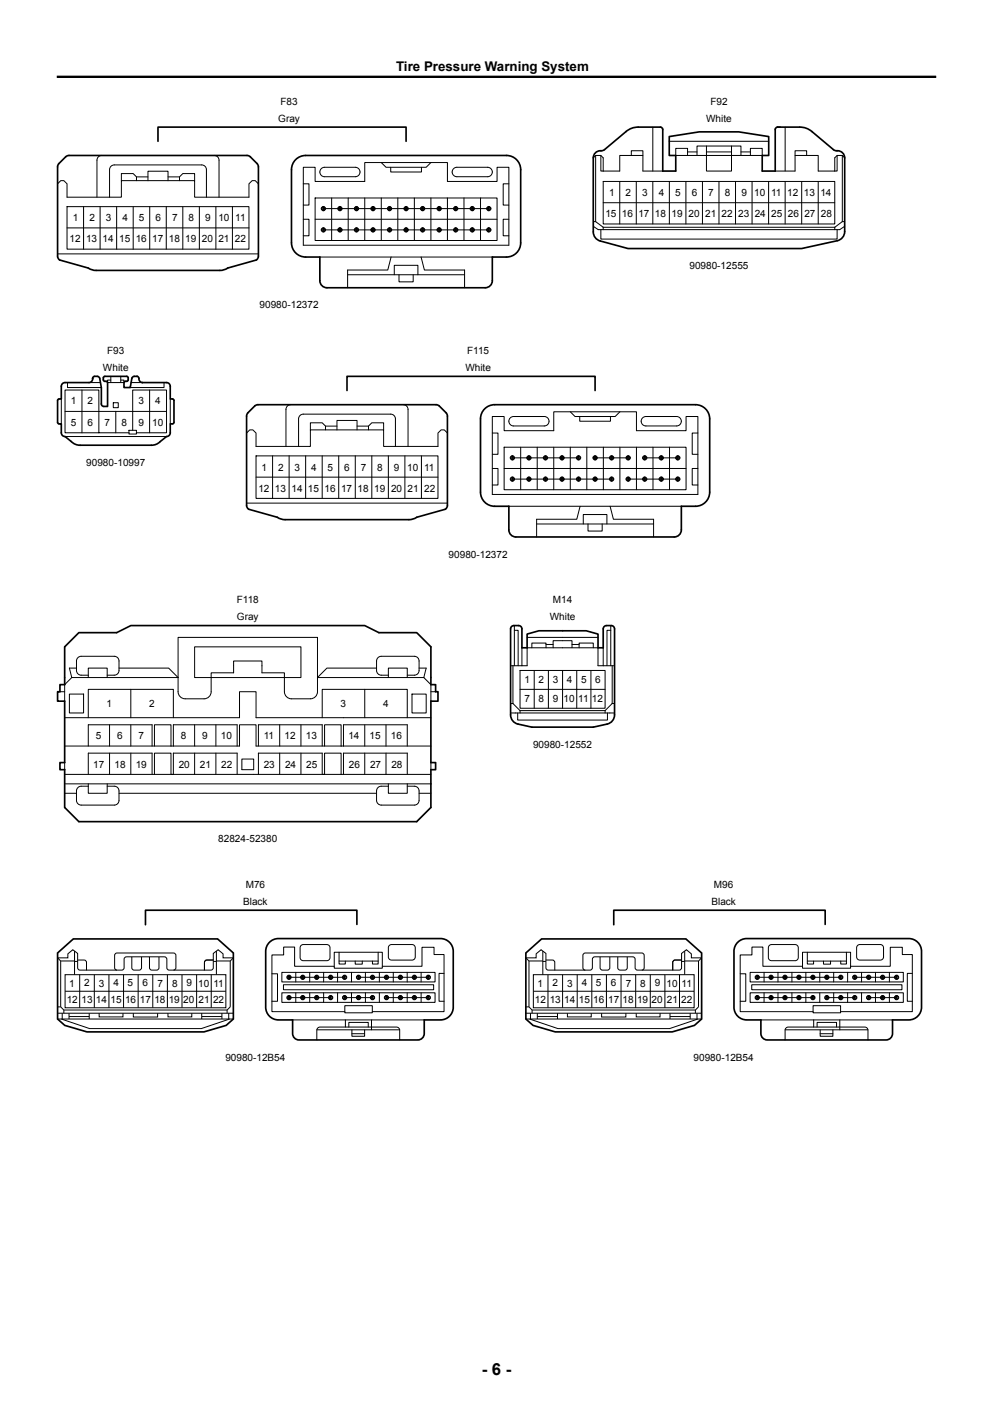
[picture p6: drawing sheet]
<svg xmlns="http://www.w3.org/2000/svg" width="210mm" height="297mm" viewBox="0 0 210 297" stroke-linecap="round" stroke-linejoin="round" font-family="sans-serif">
<g fill="none" stroke="#000" stroke-width=".21">
<path d="M12.2 38.9l.6-.7h.7l.7 .7v2.8h11.5v-3.5h15.5v3.5h11.5v-2.8l.6-.7h.7l.6 .7M21.5 32.9a1 1 0 0 0-1 1v7.8M28.9 38.2v-.8l-.7-.7h-2.5v1.5M28.9 37.4h2.4M31.3 38.2v-2h4.2v2M35.5 37.4h2.5M38 38.2v-.8l.7-.7h2.5v1.5M45.3 32.9a1 1 0 0 1 1 1v7.8M64.1 35.4h2.5v3h10.5v-4h17.5v4h10.5v-3h2.5v16.5h-43.5zM64.1 38.9h1.2v4.5h-1.2M67.9 35.7l.7-.3h6.5a1 1 0 0 1 1 1 1 1 0 0 1-1 1h-6.5a1 1 0 0 1-.9-.6 1 1 0 0 1 .2-1.1zM80.6 34.4l1 1h8.5l1-1"/>
<path d="M82.6 35.4v1h6.5v-1M95.9 35.7l.7-.3h6.5a1 1 0 0 1 1 1 1 1 0 0 1-1 1h-6.5a1 1 0 0 1-.9-.6 1 1 0 0 1 .2-1.1zM107.6 38.9h-1.2v4.5h1.2M125.5 33.4l.5-.5h1.1l.5 .5v2.8M126 32.9v14M127.1 32.9v3.3h.5M127.6 38.4h48.9v9h-48.9zM127.6 36.2h3.5v-3.3h4.9v3.3h4.2M131.1 38.4v9M133.5 32.9v-1h2.5v1M134.6 38.4v9M138.1 26.9v9.3"/>
<path d="M138.1 38.4v9M141.5 29.9h21.1M141.6 38.4v9M145.1 38.4v9M145.4 32.9v-1.5h-2.5v1.5h18.3v-1.5h-2.5v1.5M145.4 32.1h2M147.4 32.9v-2h9.3v2M148.6 38.4v9M149.4 30.9v5.3h5.3v-5.3M149.4 32.1h5.3M152.1 38.4v9M155.5 38.4v9"/>
<path d="M156.7 32.1h2M159 38.4v9M162.5 38.4v9M163.9 36.2h4.2v-3.3h4.9v3.3h3.5M166 26.9v9.3M166 38.4v9M168.1 32.9v-1h2.5v1M169.5 38.4v9M173 38.4v9M177 32.9v3.3h-.5M178.1 32.9v14M178.6 33.4l-.5-.5h-1.1l-.5 .5v2.8"/>
<path d="M12.2 53.7h42.4M14.2 43.7h38.5v9h-38.5zM14.2 48.2h38.5M17.7 43.7v9M21.2 43.7v9M23.2 41.7v-5.8a1 1 0 0 1 1-1h18.5a1 1 0 0 1 1 1v5.8M24.7 43.7v9M28.2 43.7v9M31.7 43.7v9M35.2 43.7v9M38.7 43.7v9M42.2 43.7v9"/>
<path d="M45.7 43.7v9M49.2 43.7v9M64.1 46.4h1.2v3.5h-1.2M66.6 41.9h38.5v9h-38.5zM66.6 46.4h38.5M67.6 54.4h36.5M68.3 44.4v-.6h.2v.6M68.3 48.9v-.6h.2v.6M68.4 44.1h35M68.4 48.6h35M70.1 41.9v9M71.8 44.4v-.6h.2v.6"/>
<path d="M71.8 48.9v-.6h.2v.6M73.5 58.1h24.7M73.6 41.9v9M75.3 44.4v-.6h.2v.6M75.3 48.9v-.6h.2v.6M77.1 41.9v9M78.8 44.4v-.6h.2v.6M78.8 48.9v-.6h.2v.6M80.6 41.9v9M82.3 44.4v-.6h.2v.6M82.3 48.9v-.6h.2v.6M82.7 54.4l-.7 2.7h-8.5v3.8"/>
<path d="M83.4 58.1v-2h5v2M84.1 41.9v9M84.4 58.1v1.5h3v-1.5M85.8 44.4v-.6h.2v.6M85.8 48.9v-.6h.2v.6M87.6 41.9v9M89.1 54.4l.7 2.7h8.4v3.8M89.3 44.4v-.6h.2v.6M89.3 48.9v-.6h.2v.6M91.1 41.9v9M92.8 44.4v-.6h.2v.6M92.8 48.9v-.6h.2v.6"/>
<path d="M94.6 41.9v9M96.3 44.4v-.6h.2v.6M96.3 48.9v-.6h.2v.6M98.1 41.9v9M99.8 44.4v-.6h.2v.6M99.8 48.9v-.6h.2v.6M100.3 48.6a.45 .45 0 0 1-.6 .4 .45 .45 0 0 1-.2-.7 .45 .45 0 0 1 .8 .1v.2M100.3 44.1a.45 .45 0 0 0-.6-.4 .45 .45 0 0 0-.2 .7 .45 .45 0 0 0 .8 0v-.3M101.6 41.9v9M103.3 44.4v-.6h.2v.6M103.3 48.9v-.6h.2v.6M107.6 46.4h-1.2v3.5h1.2"/>
<path d="M125.5 47.9l1 .7h51.1l1-.7M125.5 46.9h.5M126 46.9l1.6 1.2M127.1 48.6v2h49.9v-2M127.6 42.9h48.9M127.6 48.1v.5M127.6 48.1h48.9M176.5 48.1v.5M178.1 46.9h.5M178.1 46.9l-1.6 1.2M23.4 79.6v1.3M25.5 79.6v1.3"/>
<path d="M13 84.4v5.3M13.8 87h21.4M13.8 92.3h21.4M14.3 80.9v1.1h7.1M17.3 82.5v9.1M18.8 80.9h2.4M20.9 91.6v-9.1h-7.1v9.1h13.5M23.4 80.4h-.7v.5h3.5v-.5h-.7M24 85.2h1v1h-1zM24.5 87v4.6M27.3 91h1.6v.8h-1.6zM27.7 80.9h2.5"/>
<path d="M28.1 91v-8.5h7.1v9.1h-6.3M31.6 82.5v9.1M34.7 80.9v1.1h-7.2M36 84.4v5.3M52.1 91.6l.7-.7h.7l.6 .7v2.8h11.5v-3.5h15.5v3.5h11.5v-2.8l.7-.7h.7l.6 .7M54.1 96.4h38.5v9h-38.5zM57.6 96.4v9M61.1 96.4v9M61.5 85.6a1 1 0 0 0-1 1v7.8M63.1 94.4v-5.8a1 1 0 0 1 1-1h18.5a1 1 0 0 1 1 1v5.8M64.6 96.4v9M68.1 96.4v9"/>
<path d="M68.8 90.9v-.8l-.7-.7h-2.5v1.5M68.8 90.1h2.5M71.3 90.9v-2h4.2v2M71.6 96.4v9M75.1 96.4v9M75.5 90.1h2.4M77.9 90.9v-.8l.7-.7h2.5v1.5M78.6 96.4v9M82.1 96.4v9M85.3 85.6a1 1 0 0 1 1 1v7.8M85.6 96.4v9M89.1 96.4v9"/>
<path d="M104.1 88.1h2.5v3h10.5v-4h17.5v4h10.5v-3h2.5v16.5h-43.5zM104.1 91.6h1.2v4.5h-1.2M104.1 99.1h1.2v3.5h-1.2M106.6 94.6h38.5v9h-38.5zM106.6 99.1h38.5M107.9 88.4l.7-.3h6.5a1 1 0 0 1 1 1 1 1 0 0 1-1 1h-6.5a1 1 0 0 1-.9-.6 1 1 0 0 1 .2-1.1zM108.2 97.2v-.7h.3v.7M108.4 96.9h14M110.1 94.6v9M111.7 97.2v-.7h.3v.7M113.6 94.6v9M115.2 97.2v-.7h.3v.7"/>
<path d="M117.1 94.6v9M118.7 97.2v-.7h.3v.7M120.6 87.1l1 1h8.5l1-1M120.6 94.6v9M122.2 97.2v-.7h.3v.7M122.6 88.1v1h6.5v-1M124.1 94.6v9M125.7 97.2v-.7h.3v.7M125.9 96.9h6.9M127.6 94.6v9M129.2 97.2v-.7h.3v.7M131.1 94.6v9"/>
<path d="M132.7 97.2v-.7h.3v.7M134.6 94.6v9M135.9 88.4l.7-.3h6.5a1 1 0 0 1 1 1 1 1 0 0 1-1 1h-6.5a1 1 0 0 1-.9-.6 1 1 0 0 1 .2-1.1zM136.2 97.2v-.7h.3v.7M136.3 96.9h7M138.1 94.6v9M139.7 97.2v-.7h.3v.7M141.6 94.6v9M143.2 97.2v-.7h.3v.7M147.6 91.6h-1.2v4.5h1.2M147.6 99.1h-1.2v3.5h1.2M52.1 106.4h42.5"/>
<path d="M54.1 100.9h38.5M107.6 107.1h36.5M108.2 101.7v-.7h.3v.7M108.4 101.3h20.9M111.7 101.7v-.7h.3v.7M113.5 110.8h24.7M115.2 101.7v-.7h.3v.7M118.7 101.7v-.7h.3v.7M122.2 101.7v-.7h.3v.7M122.7 107.1l-.7 2.7h-8.5v3.8M123.4 110.8v-2h4.9v2M124.4 110.8v1.5h3v-1.5"/>
<path d="M125.7 101.7v-.7h.3v.7M129 107.1l.7 2.7h8.5v3.8M129.2 101.7v-.7h.3v.7M132.7 101.7v-.7h.3v.7M132.8 101.3h10.5M136.2 101.7v-.7h.3v.7M139.7 101.7v-.7h.3v.7M143.2 101.7v-.7h.3v.7M108.8 133.3h.8v7.5M108.8 132.3v8.5M110.4 137v3.8M111.5 134.8h15"/>
<path d="M112.5 137v-1h3v1M115.5 136.3h1.5M117 137v-1.5h4v1.5M121 136.3h1.5M122.5 137v-1h3v1M127.6 137v3.8M129.2 133.3h-.8v7.5M129.2 132.3v8.5M12.7 146.3h1M13.7 157.8h37v-4.5h3.4v4.5h37M13.7 151.8h37v-5.5h3.4v5.5h37M14.7 146.8h3v4h-3z"/>
<path d="M15.2 143.3l-1.5 1.5v3.5M15.2 143.3h22.5M16.2 141.3h-1.5l.5 2M18.7 142.8h-1.5a1 1 0 0 1-1-1v-2a1 1 0 0 1 1-1h7a1 1 0 0 1 1 1v2a1 1 0 0 1-1 1h-1.5M18.7 151.8v-6h18v6M18.7 143.3v-2h4v2M18.7 157.8v-4.5h13.5v4.5M23.2 153.3v4.5M23.2 159.3v4.5M25.2 141.3h10.5l2 2M27.7 145.8v6M27.7 153.3v4.5"/>
<path d="M27.7 159.3v4.5M32.7 157.8v-4.5h3.5v4.5M36.7 157.8v-4.5h13.5v4.5M37.7 143.3v-8.5h29.4v8.5M41.2 153.3v4.5M41.2 159.3v4.5M44.7 143.3v3a1.5 1.5 0 0 1-1.5 1.5h-4a1.5 1.5 0 0 1-1.5-1.5v-3M44.7 143.3h-3.5v-6.5h22.4v6.5h-3.5M44.7 143.3v-1h4.7v-2.5h6v2.5h4.7v1M44.7 143.3h15.4M45.7 153.3v4.5M45.7 159.3v4.5"/>
<path d="M54.6 157.8v-4.5h13.5v4.5M59.1 153.3v4.5M59.1 159.3v4.5M63.6 153.3v4.5M63.6 159.3v4.5M67.1 143.3h22.5M67.1 143.3v3a1.5 1.5 0 0 1-1.5 1.5h-4a1.5 1.5 0 0 1-1.5-1.5v-3M68.1 151.8v-6h18v6M68.6 157.8v-4.5h3.5v4.5M72.6 157.8v-4.5h13.5v4.5M77.1 145.8v6M77.1 153.3v4.5"/>
<path d="M77.1 159.3v4.5M79.6 141.3h-10.5l-2 2M81.6 153.3v4.5M81.6 159.3v4.5M82.1 142.8h-1.5a1 1 0 0 1-1-1v-2a1 1 0 0 1 1-1h7a1 1 0 0 1 1 1v2a1 1 0 0 1-1 1h-1.5M82.1 143.3v-2h4v2M87.1 146.8h3v4h-3zM88.6 141.3h1.5l-.5 2M89.6 143.3l1.5 1.5v3.5M91.1 146.3h1M108 140.8h3.5v-3.8h15v3.8h3.5M108 150.8h22"/>
<path d="M108 148.8h.5M108.5 148.8l1.5 1.5M108.5 140.8v8M109.5 150.8v1.5h19v-1.5M110 141.8h18v8h-18zM110 145.8h18M110 150.3h18M110 150.3v.5M113 141.8v8M116 141.8v8M119 141.8v8M122 141.8v8"/>
<path d="M125 141.8v8M128 150.3v.5M129.5 148.8h.5M129.5 148.8l-1.5 1.5M129.5 140.8v8M13.7 167.8h2.5M13.7 163.8h77.4M13.7 165.8h77.4M13.7 161.3v1.5M18.7 166.3h-1.5a1 1 0 0 0-1 1v2a1 1 0 0 0 1 1h7a1 1 0 0 0 1-1v-2a1 1 0 0 0-1-1h-1.5M18.7 165.8v2h4v-2M18.7 163.8v-4.5h13.5v4.5"/>
<path d="M25.2 167.8h54.4M32.7 163.8v-4.5h3.5v4.5M36.7 163.8v-4.5h13.5v4.5M51.2 160.6h2.5v2.2h-2.5zM54.6 163.8v-4.5h13.5v4.5M68.6 163.8v-4.5h3.5v4.5M72.6 163.8v-4.5h13.5v4.5M82.1 166.3h-1.5a1 1 0 0 0-1 1v2a1 1 0 0 0 1 1h7a1 1 0 0 0 1-1v-2a1 1 0 0 0-1-1h-1.5M82.1 165.8v2h4v-2M88.6 167.8h2.5M91.1 161.3v1.5M12.2 214.3h37.2"/>
<path d="M12.2 215.6h37.2M12.2 213h.6M12.8 203.3l-.6-.7h2.2v-.8l1-.9 1 .8v3l.3 .4 .2 .1 9.1-.1 .2-.4 .1-2 .4-.3 8.3 .1 .3 .4 .1 2.1 .4 .2h8.8l.4-.2 .1-.3v-3l1-.8 1.1 .9v.8h2.2l-.7 .7M12.8 203.3h3M12.8 203.3v9.7M12.8 213l.7 .7M13 215.6l5.9 2h23.7l6-2M13.2 214.3v1.3M13.5 213.7h34.5M13.5 213.7v.6M13.8 206.2h34v7h-34zM13.8 209.7h34"/>
<path d="M14.6 214.3v1.3M14.6 215h4.3M15.8 201.2v5M15.8 203.4h.6M16.4 203.1h1.4l.4 .2 .1 2M16.9 206.2v7M18.9 214.3v1.3M19.9 206.2v7M21 214.3v.8h5v-.8M23 206.2v7M24.7 205.2l-.2-.1-.3-.4v-2.6l.1-.3 .4-.2 12.3 .1 .2 .4v2.6l-.1 .3-.4 .2M26.1 206.2v7"/>
<path d="M27.9 202.4v2.3l.2 .4 .3 .1h1l.5-.2v-2.6M28.2 214.3v.8h5.1v-.8M29.2 206.2v7M31.6 202.4v2.3l.3 .4 .2 .1h1l.5-.2v-2.6M32.3 206.2v7M35.4 206.2v7M35.5 214.3v.8h5.1v-.8M38.5 206.2v7M41.6 206.2v7M42.7 215h4.2M42.7 214.3v1.3M44.7 206.2v7"/>
<path d="M45.1 203.1h-1.4l-.4 .2-.1 1.9 .1-1.9 .4-.2h1.4M45.1 203.4h.7M45.8 203.3h2.9M45.8 201.2v5M46.9 214.3v1.3M48 213.7v.6M48.4 214.3v1.3M48.7 203.3v9.7l-.7 .7M57.5 206h1.2v5.8h-1.2M59.6 205.7h32.4v2h-32.4zM59.6 210h32.4v2h-32.4zM59.9 208.3h31.8v1.1h-31.8z"/>
<path d="M61 207v-.6h.2v.6M61 211.3v-.6h.2v.6M61.1 206.7h11.8M61.1 211h8.8M61.9 215.8h27.8M62.6 205.7v2M62.6 210v2M63.7 200l.4-.2h5a.67 .67 0 0 1 .7 .7v2.1a.67 .67 0 0 1-.7 .6h-5a.67 .67 0 0 1-.6-.6v-2.1zM63.9 207v-.6h.2v.6M63.9 211.3v-.6h.2v.6M65.5 205.7v2M65.5 210v2"/>
<path d="M66.9 207v-.6h.2v.6M66.9 211.3v-.6h.2v.6M67 220v-2.1a.68 .68 0 0 1 .7-.6h16.2a.68 .68 0 0 1 .6 .6v2.1M67 217.8h17.5M68.4 205.7v2M68.4 210v2M69.8 207v-.6h.2v.6M69.8 211.3v-.6h.2v.6M70.7 201.4h10.2v3.4h-10.2zM70.7 204.4h-8.4v-4.1h-2.3v1.7h-2.5v12h15.4M71.4 205.7v2M71.4 210v2"/>
<path d="M71.7 201.4v2.5h1.3v-.6M71.7 203.3h8.3M72.8 207v-.6h.2v.6M72.8 211.3v-.6h.2v.6M72.9 211h5.9M72.9 212.7h5.8v1.5h-5.8zM73 215.8v1.5M73.8 217.3v-1h4.1v1M74.3 205.7v2M74.3 210v2M74.4 217.8v1.4h2.7v-1.4M74.4 218.7h2.7"/>
<path d="M75.1 203.3v.7h1.5v-.7M75.7 207v-.6h.2v.6M75.7 211.3v-.6h.2v.6M75.8 206.7h14.8M77.3 205.7v2M77.3 210v2M78.6 215.8v2M78.7 207v-.6h.2v.6M78.7 211.3v-.6h.2v.6M80 201.4v2.5h-1.2v-.6M80.2 205.7v2M80.2 210v2"/>
<path d="M80.9 204.4h8.3v-4h2.6v1.5h2.1v12.1h-15.2M81.6 207v-.6h.2v.6M81.6 211.3v-.6h.2v.6M81.7 211h8.9M82.3 200l.5-.2h4.3a.67 .67 0 0 1 .7 .7v1.9a.68 .68 0 0 1-.7 .7h-4.3a.67 .67 0 0 1-.7-.7v-1.9zM83.2 205.7v2M83.2 210v2M84.6 207v-.6h.2v.6M84.6 211.3v-.6h.2v.6M86.1 205.7v2M86.1 210v2M87.5 207v-.6h.2v.6"/>
<path d="M87.5 211.3v-.6h.2v.6M89.1 205.7v2M89.1 210v2M90.5 207v-.6h.2v.6M90.5 211.3v-.6h.2v.6M93.9 205.9h-1.1v5.9h1.1M111.2 214.3h37.2M111.2 215.6h37.2M111.2 213h.7M111.9 203.3l-.7-.7h2.2v-.8l1-.9 1.1 .8v3l.2 .4 .3 .1 9-.1 .3-.4v-2l.5-.3 8.3 .1 .2 .4 .1 2.1 .4 .2h8.8l.5-.2v-.3v-3l1.1-.8 1 .9v.8h2.2l-.7 .7M111.9 203.3h2.9M111.9 203.3v9.7"/>
<path d="M111.9 213l.6 .7M112 215.6l6 2h23.6l6-2M112.2 214.3v1.3M112.5 213.7h34.6M112.5 213.7v.6M112.8 206.2h34v7h-34zM112.8 209.7h34M113.6 214.3v1.3M113.6 215h4.3M114.8 203.4h.7M114.8 201.2v5M115.5 203.1h1.3l.5 .2v2"/>
<path d="M115.9 206.2v7M117.9 214.3v1.3M119 206.2v7M120 214.3v.8h5v-.8M122.1 206.2v7M123.8 205.2l-.3-.1-.2-.4v-2.6v-.3l.5-.2 12.2 .1 .2 .4v2.6v.3l-.5 .2M125.2 206.2v7M126.9 202.4v2.3l.3 .4 .2 .1h1.1l.4-.2 .1-2.6M127.2 214.3v.8h5.2v-.8M128.2 206.2v7M130.6 202.4v2.3l.3 .4 .2 .1h1.1l.4-.2 .1-2.6M131.3 206.2v7"/>
<path d="M134.4 206.2v7M134.6 214.3v.8h5v-.8M137.5 206.2v7M140.6 206.2v7M141.7 215h4.3M141.7 214.3v1.3M143.7 206.2v7M144.1 203.1h-1.3l-.5 .2v1.9v-1.9l.5-.2h1.4M144.1 203.4h.7M144.8 203.3h2.9M144.8 201.2v5M146 214.3v1.3"/>
<path d="M147.1 213.7v.6M147.4 214.3v1.3M147.7 203.3v9.7l-.6 .7M156.5 206h1.2v5.8h-1.2M158.6 205.7h32.4v2h-32.4zM158.6 210h32.4v2h-32.4zM159 208.3h31.7v1.1h-31.7zM160 207v-.6h.3v.6M160 211.3v-.6h.3v.6M160.1 206.7h17.7M160.1 211h11.8M160.9 215.8h27.9"/>
<path d="M161.6 205.7v2M161.6 210v2M162.7 200l.5-.2h4.9a.67 .67 0 0 1 .7 .7v2.1a.67 .67 0 0 1-.7 .6h-4.9a.67 .67 0 0 1-.7-.6v-2.1zM162.9 207v-.6h.3v.6M162.9 211.3v-.6h.3v.6M164.5 205.7v2M164.5 210v2M165.9 207v-.6h.2v.6M165.9 211.3v-.6h.2v.6M166 220v-2.1a.68 .68 0 0 1 .7-.6h16.2a.68 .68 0 0 1 .7 .6v2.1M166 217.8h17.6M167.5 205.7v2"/>
<path d="M167.5 210v2M168.8 207v-.6h.3v.6M168.8 211.3v-.6h.3v.6M169.7 201.4h10.2v3.4h-10.2zM169.7 204.4h-8.4v-4.1h-2.3v1.7h-2.5v12h15.5M170.4 205.7v2M170.4 210v2M170.7 201.4v2.5h1.4v-.6M170.7 203.3h8.3M171.8 207v-.6h.2v.6M171.8 211.3v-.6h.2v.6M172 212.7h5.8v1.5h-5.8z"/>
<path d="M172.1 215.8v1.5M172.8 217.3v-1h4.1v1M173.4 205.7v2M173.4 210v2M173.5 217.8v1.4h2.6v-1.4M173.5 218.7h2.6M174.2 203.3v.7h1.4v-.7M174.7 207v-.6h.3v.6M174.7 211.3v-.6h.3v.6M174.9 211h5.9M176.3 205.7v2M176.3 210v2"/>
<path d="M177.6 215.8v2M177.7 207v-.6h.2v.6M177.7 211.3v-.6h.2v.6M179 201.4v2.5h-1.2v-.6M179.3 205.7v2M179.3 210v2M179.9 204.4h8.4v-4h2.5v1.5h2.1v12.1h-15.1M180.6 207v-.6h.3v.6M180.6 211.3v-.6h.3v.6M180.8 206.7h8.8M181.4 200l.4-.2h4.4a.67 .67 0 0 1 .7 .7v1.9a.68 .68 0 0 1-.7 .7h-4.4a.67 .67 0 0 1-.6-.7v-1.9zM182.2 205.7v2"/>
<path d="M182.2 210v2M183.6 207v-.6h.2v.6M183.6 211.3v-.6h.2v.6M183.7 211h5.9M185.1 205.7v2M185.1 210v2M186.5 207v-.6h.3v.6M186.5 211.3v-.6h.3v.6M188.1 205.7v2M188.1 210v2M189.5 207v-.6h.2v.6M189.5 211.3v-.6h.2v.6"/>
<path d="M192.9 205.9h-1v5.9h1"/>
<circle cx="68.4" cy="48.6" r=".45"/>
<circle cx="68.4" cy="48.6" r=".34"/>
<circle cx="68.4" cy="44.1" r=".45"/>
<circle cx="68.4" cy="44.1" r=".34"/>
<circle cx="71.9" cy="48.6" r=".45"/>
<circle cx="71.9" cy="48.6" r=".34"/>
<circle cx="71.9" cy="44.1" r=".45"/>
<circle cx="71.9" cy="44.1" r=".34"/>
<circle cx="75.4" cy="48.6" r=".45"/>
<circle cx="75.4" cy="48.6" r=".34"/>
<circle cx="75.4" cy="44.1" r=".45"/>
<circle cx="75.4" cy="44.1" r=".34"/>
<circle cx="78.9" cy="48.6" r=".45"/>
<circle cx="78.9" cy="48.6" r=".34"/>
<circle cx="78.9" cy="44.1" r=".45"/>
<circle cx="78.9" cy="44.1" r=".34"/>
<circle cx="82.4" cy="48.6" r=".45"/>
<circle cx="82.4" cy="48.6" r=".34"/>
<circle cx="82.4" cy="44.1" r=".45"/>
<circle cx="82.4" cy="44.1" r=".34"/>
<circle cx="85.9" cy="48.6" r=".45"/>
<circle cx="85.9" cy="48.6" r=".34"/>
<circle cx="85.9" cy="44.1" r=".45"/>
<circle cx="85.9" cy="44.1" r=".34"/>
<circle cx="89.4" cy="48.6" r=".45"/>
<circle cx="89.4" cy="48.6" r=".34"/>
<circle cx="89.4" cy="44.1" r=".45"/>
<circle cx="89.4" cy="44.1" r=".34"/>
<circle cx="92.9" cy="48.6" r=".45"/>
<circle cx="92.9" cy="48.6" r=".34"/>
<circle cx="92.9" cy="44.1" r=".45"/>
<circle cx="92.9" cy="44.1" r=".34"/>
<circle cx="96.4" cy="48.6" r=".45"/>
<circle cx="96.4" cy="48.6" r=".34"/>
<circle cx="96.4" cy="44.1" r=".45"/>
<circle cx="96.4" cy="44.1" r=".34"/>
<circle cx="99.9" cy="48.6" r=".34"/>
<circle cx="99.9" cy="44.1" r=".34"/>
<circle cx="103.4" cy="48.6" r=".45"/>
<circle cx="103.4" cy="48.6" r=".34"/>
<circle cx="103.4" cy="44.1" r=".45"/>
<circle cx="103.4" cy="44.1" r=".34"/>
<circle cx="108.4" cy="96.9" r=".45"/>
<circle cx="108.4" cy="96.9" r=".34"/>
<circle cx="111.9" cy="96.9" r=".45"/>
<circle cx="111.9" cy="96.9" r=".34"/>
<circle cx="115.4" cy="96.9" r=".45"/>
<circle cx="115.4" cy="96.9" r=".34"/>
<circle cx="118.9" cy="96.9" r=".45"/>
<circle cx="118.9" cy="96.9" r=".34"/>
<circle cx="122.4" cy="96.9" r=".45"/>
<circle cx="122.4" cy="96.9" r=".34"/>
<circle cx="125.9" cy="96.9" r=".45"/>
<circle cx="125.9" cy="96.9" r=".34"/>
<circle cx="129.3" cy="96.9" r=".45"/>
<circle cx="129.3" cy="96.9" r=".34"/>
<circle cx="132.8" cy="96.9" r=".45"/>
<circle cx="132.8" cy="96.9" r=".34"/>
<circle cx="136.3" cy="96.9" r=".45"/>
<circle cx="136.3" cy="96.9" r=".34"/>
<circle cx="139.8" cy="96.9" r=".45"/>
<circle cx="139.8" cy="96.9" r=".34"/>
<circle cx="143.3" cy="96.9" r=".45"/>
<circle cx="143.3" cy="96.9" r=".34"/>
<circle cx="108.4" cy="101.3" r=".45"/>
<circle cx="108.4" cy="101.3" r=".34"/>
<circle cx="111.9" cy="101.3" r=".45"/>
<circle cx="111.9" cy="101.3" r=".34"/>
<circle cx="115.4" cy="101.3" r=".45"/>
<circle cx="115.4" cy="101.3" r=".34"/>
<circle cx="118.9" cy="101.3" r=".45"/>
<circle cx="118.9" cy="101.3" r=".34"/>
<circle cx="122.4" cy="101.3" r=".45"/>
<circle cx="122.4" cy="101.3" r=".34"/>
<circle cx="125.9" cy="101.3" r=".45"/>
<circle cx="125.9" cy="101.3" r=".34"/>
<circle cx="129.3" cy="101.3" r=".45"/>
<circle cx="129.3" cy="101.3" r=".34"/>
<circle cx="132.8" cy="101.3" r=".45"/>
<circle cx="132.8" cy="101.3" r=".34"/>
<circle cx="136.3" cy="101.3" r=".45"/>
<circle cx="136.3" cy="101.3" r=".34"/>
<circle cx="139.8" cy="101.3" r=".45"/>
<circle cx="139.8" cy="101.3" r=".34"/>
<circle cx="143.3" cy="101.3" r=".45"/>
<circle cx="143.3" cy="101.3" r=".34"/>
<circle cx="61.1" cy="211" r=".45"/>
<circle cx="61.1" cy="206.7" r=".45"/>
<circle cx="61.1" cy="206.7" r=".35"/>
<circle cx="61.1" cy="211" r=".35"/>
<circle cx="64" cy="211" r=".45"/>
<circle cx="64" cy="206.7" r=".45"/>
<circle cx="64" cy="206.7" r=".35"/>
<circle cx="64" cy="211" r=".35"/>
<circle cx="67" cy="211" r=".45"/>
<circle cx="67" cy="206.7" r=".45"/>
<circle cx="67" cy="206.7" r=".35"/>
<circle cx="67" cy="211" r=".35"/>
<circle cx="69.9" cy="211" r=".45"/>
<circle cx="69.9" cy="206.7" r=".45"/>
<circle cx="69.9" cy="206.7" r=".35"/>
<circle cx="69.9" cy="211" r=".35"/>
<circle cx="72.9" cy="211" r=".45"/>
<circle cx="72.9" cy="206.7" r=".45"/>
<circle cx="72.9" cy="206.7" r=".35"/>
<circle cx="72.9" cy="211" r=".35"/>
<circle cx="75.8" cy="211" r=".45"/>
<circle cx="75.8" cy="206.7" r=".45"/>
<circle cx="75.8" cy="206.7" r=".35"/>
<circle cx="75.8" cy="211" r=".35"/>
<circle cx="78.8" cy="211" r=".45"/>
<circle cx="78.8" cy="206.7" r=".45"/>
<circle cx="78.8" cy="206.7" r=".35"/>
<circle cx="78.8" cy="211" r=".35"/>
<circle cx="81.7" cy="206.7" r=".35"/>
<circle cx="81.7" cy="211" r=".35"/>
<circle cx="81.7" cy="211" r=".45"/>
<circle cx="81.7" cy="206.7" r=".45"/>
<circle cx="84.7" cy="211" r=".45"/>
<circle cx="84.7" cy="206.7" r=".45"/>
<circle cx="84.7" cy="206.7" r=".35"/>
<circle cx="84.7" cy="211" r=".35"/>
<circle cx="87.6" cy="211" r=".45"/>
<circle cx="87.6" cy="206.7" r=".45"/>
<circle cx="87.6" cy="206.7" r=".35"/>
<circle cx="87.6" cy="211" r=".35"/>
<circle cx="90.6" cy="206.7" r=".35"/>
<circle cx="90.6" cy="211" r=".35"/>
<circle cx="90.6" cy="211" r=".45"/>
<circle cx="90.6" cy="206.7" r=".45"/>
<circle cx="160.1" cy="211" r=".45"/>
<circle cx="160.1" cy="206.7" r=".45"/>
<circle cx="160.1" cy="211" r=".35"/>
<circle cx="160.1" cy="206.7" r=".35"/>
<circle cx="163.1" cy="211" r=".45"/>
<circle cx="163.1" cy="206.7" r=".45"/>
<circle cx="163.1" cy="211" r=".35"/>
<circle cx="163.1" cy="206.7" r=".35"/>
<circle cx="166" cy="211" r=".45"/>
<circle cx="166" cy="206.7" r=".45"/>
<circle cx="166" cy="206.7" r=".35"/>
<circle cx="166" cy="211" r=".35"/>
<circle cx="169" cy="211" r=".45"/>
<circle cx="169" cy="206.7" r=".45"/>
<circle cx="169" cy="211" r=".35"/>
<circle cx="169" cy="206.7" r=".35"/>
<circle cx="171.9" cy="211" r=".45"/>
<circle cx="171.9" cy="206.7" r=".45"/>
<circle cx="171.9" cy="211" r=".35"/>
<circle cx="171.9" cy="206.7" r=".35"/>
<circle cx="174.9" cy="211" r=".45"/>
<circle cx="174.9" cy="206.7" r=".45"/>
<circle cx="174.9" cy="206.7" r=".35"/>
<circle cx="174.9" cy="211" r=".35"/>
<circle cx="177.8" cy="211" r=".45"/>
<circle cx="177.8" cy="206.7" r=".45"/>
<circle cx="177.8" cy="211" r=".35"/>
<circle cx="177.8" cy="206.7" r=".35"/>
<circle cx="180.8" cy="211" r=".35"/>
<circle cx="180.8" cy="206.7" r=".35"/>
<circle cx="180.8" cy="211" r=".45"/>
<circle cx="180.8" cy="206.7" r=".45"/>
<circle cx="183.7" cy="211" r=".45"/>
<circle cx="183.7" cy="206.7" r=".45"/>
<circle cx="183.7" cy="211" r=".35"/>
<circle cx="183.7" cy="206.7" r=".35"/>
<circle cx="186.7" cy="211" r=".45"/>
<circle cx="186.7" cy="206.7" r=".45"/>
<circle cx="186.7" cy="211" r=".35"/>
<circle cx="186.7" cy="206.7" r=".35"/>
<circle cx="189.6" cy="206.7" r=".35"/>
<circle cx="189.6" cy="211" r=".35"/>
<circle cx="189.6" cy="211" r=".45"/>
<circle cx="189.6" cy="206.7" r=".45"/>
</g>
<g fill="none" stroke="#000" stroke-width=".35">
<path d="M13.9 33.2l.7-.3h37.6l.5 .1 1.7 1.6 .2 .7v18.9l-.1 .4-.3 .4-6 1.7-1 .4-.7 .1h-26.5l-7.4-2.2-.3-.4-.1-.4v-18.9l.3-.7zM33.4 29.9v-3h52.5v3M62.3 34a2.99 2.99 0 0 1 2.3-1.1h42.5a3 3 0 0 1 3 3v15.5a3 3 0 0 1-3 3h-3v5a1.5 1.5 0 0 1-1.5 1.5h-33.5a1.5 1.5 0 0 1-1.5-1.5v-5h-3a3 3 0 0 1-3-3v-15.5l.1-.7zM178.6 33.4v15.6a1.98 1.98 0 0 1-1.5 1.9l-7.6 1.7h-36.7l-5.9-1.6a1.97 1.97 0 0 1-1.4-2v-15.6a1.62 1.62 0 0 1 1.9-1.5l5-4.1 1.2-.7 1.4-.2 4.9 .1 .3 .4v8.8h2.7v-3.3h-1.4v-4l6.4-1h8.3l6.4 1v4h-1.4v3.3h2.7l.1-9.1 .4-.2h4.7l1.4 .2 .8 .4 5 4.2 .6 .2a1.53 1.53 0 0 1 1.7 1.5M29 79.6h-.6l-.4 .2-.5 2.2h-1.3l.1-1.2 .8-.3v-.6l-.1-.2h-5l-.1 .2v.6l.7 .2 .1 .2v5.1h-.7l-.5-.3a16.3 16.3 0 0 0-.5-5.9 1.07 1.07 0 0 0-1.4 0v.2M29 79.6h.1M29 79.6a.6 .6 0 0 1 .4 .8l.4 .4 .3 .1h5.1a.79 .79 0 0 1 .8 .8v2.7h.6l.2 .3v4.6l-.2 .3-.6 .1v1.9a.79 .79 0 0 1-.8 .7l-2 1.6-1.2 .3h-15.5l-1.1-.5-1.6-1.4a.79 .79 0 0 1-.8-.7v-1.9l-.7-.1-.1-.3v-4.6l.1-.3h.7v-2.7a.79 .79 0 0 1 .8-.8h5a.79 .79 0 0 0 .8-.8M19.6 80v.1M53.9 85.9l.7-.3h37.6l.5 .1 1.6 1.6 .3 .7v18.9l-.1 .5-.3 .3-6.1 1.7-.9 .4-.7 .1h-26.6l-7.3-2.2-.3-.3-.2-.5v-18.9l.3-.7zM73.4 82.6v-3h52.5v3M102.3 86.7a2.99 2.99 0 0 1 2.3-1.1h42.5a3 3 0 0 1 3 3v15.5a3 3 0 0 1-3 3h-3v5a1.5 1.5 0 0 1-1.5 1.5h-33.5a1.5 1.5 0 0 1-1.5-1.5v-5h-3a3 3 0 0 1-3-3v-15.5l.1-.7zM13.7 136.8l3-3h8l3-1.5h49.4l3 1.5h8l3 3v8h1v1.5h.5v2h-1.5v13h1v1.5h-1v8l-3 3h-71.4l-3-3v-8h-1v-1.5h1v-13h-1.5v-2h.5v-1.5h1z"/>
<path d="M108.2 132.5a1.97 1.97 0 0 1 2 0l.2 .5v4h1.1v-2.9l2.5-.7h10l2.5 .7v2.9h1.1v-4a.7 .7 0 0 1 .7-.7h1a.7 .7 0 0 1 .7 .7v18.2a1.98 1.98 0 0 1-1.6 2l-2.9 .6h-13l-3-.6a1.98 1.98 0 0 1-1.5-2v-18.2zM57.2 199.1l1.1-.5 .6-.1h34.3a2.7 2.7 0 0 1 2.7 2.7v11.9a2.7 2.7 0 0 1-2.7 2.7h-3.5v2.8a1.35 1.35 0 0 1-1.3 1.4h-25.2a1.35 1.35 0 0 1-1.3-1.4v-2.8h-3a2.7 2.7 0 0 1-2.7-2.7v-11.9a2.7 2.7 0 0 1 1-2.1zM75.5 195.6v-3h-44.7v3M156.2 199.1l1.1-.5 .6-.1h34.3a2.7 2.7 0 0 1 2.7 2.7v11.9a2.7 2.7 0 0 1-2.7 2.7h-3.4v2.8a1.35 1.35 0 0 1-1.4 1.4h-25.1a1.35 1.35 0 0 1-1.4-1.4v-2.8h-3a2.7 2.7 0 0 1-2.7-2.7v-11.9a2.7 2.7 0 0 1 1-2.1zM174.5 195.6v-3h-44.7v3M12.2 201.6l3.3-3h30.5l3.4 3v14l-1.6 1.3-4.7 1.4h-24.7l-4.7-1.4-1.5-1.3zM111.2 201.6l3.3-3h30.6l3.3 3v14l-1.5 1.3-4.7 1.4h-24.8l-4.7-1.4-1.5-1.3z"/>
</g>
<path d="M12 16.2h186" fill="none" stroke="#000" stroke-width=".5"/>
<text font-size="3.5" x="101.9" y="290.9">- 6 -</text>
<text font-size="2.8" x="83.8" y="15.1">Tire Pressure Warning System</text>
<g font-size="2.1">
<text x="59.3" y="22.2">F83</text>
<text x="150.2" y="22.2">F92</text>
<text x="58.9" y="25.7">Gray</text>
<text x="149.3" y="25.7">White</text>
<text x="128.8" y="41.4">1</text>
<text x="132.3" y="41.4">2</text>
<text x="135.8" y="41.4">3</text>
<text x="139.3" y="41.4">4</text>
<text x="142.8" y="41.4">5</text>
<text x="146.3" y="41.4">6</text>
<text x="149.8" y="41.4">7</text>
<text x="153.3" y="41.4">8</text>
<text x="156.8" y="41.4">9</text>
<text x="159.5" y="41.4">10</text>
<text x="163.1" y="41.4">11</text>
<text x="166.5" y="41.4">12</text>
<text x="170" y="41.4">13</text>
<text x="173.5" y="41.4">14</text>
<text x="15.4" y="46.7">1</text>
<text x="18.9" y="46.7">2</text>
<text x="22.4" y="46.7">3</text>
<text x="25.9" y="46.7">4</text>
<text x="29.4" y="46.7">5</text>
<text x="32.9" y="46.7">6</text>
<text x="36.4" y="46.7">7</text>
<text x="39.9" y="46.7">8</text>
<text x="43.4" y="46.7">9</text>
<text x="46.2" y="46.7">10</text>
<text x="49.8" y="46.7">11</text>
<text x="128" y="45.9">15</text>
<text x="131.5" y="45.9">16</text>
<text x="135" y="45.9">17</text>
<text x="138.5" y="45.9">18</text>
<text x="142" y="45.9">19</text>
<text x="145.6" y="45.9">20</text>
<text x="149.1" y="45.9">21</text>
<text x="152.6" y="45.9">22</text>
<text x="156.1" y="45.9">23</text>
<text x="159.6" y="45.9">24</text>
<text x="163.1" y="45.9">25</text>
<text x="166.6" y="45.9">26</text>
<text x="170.1" y="45.9">27</text>
<text x="173.6" y="45.9">28</text>
<text x="14.7" y="51.2">12</text>
<text x="18.2" y="51.2">13</text>
<text x="21.7" y="51.2">14</text>
<text x="25.2" y="51.2">15</text>
<text x="28.7" y="51.2">16</text>
<text x="32.2" y="51.2">17</text>
<text x="35.7" y="51.2">18</text>
<text x="39.2" y="51.2">19</text>
<text x="42.7" y="51.2">20</text>
<text x="46.2" y="51.2">21</text>
<text x="49.7" y="51.2">22</text>
<text x="145.8" y="56.9">90980-12555</text>
<text x="54.9" y="65.2">90980-12372</text>
<text x="22.7" y="74.9">F93</text>
<text x="98.8" y="74.9">F115</text>
<text x="21.8" y="78.5">White</text>
<text x="98.4" y="78.5">White</text>
<text x="15" y="85.5">1</text>
<text x="18.5" y="85.5">2</text>
<text x="29.3" y="85.5">3</text>
<text x="32.8" y="85.5">4</text>
<text x="15" y="90">5</text>
<text x="18.5" y="90">6</text>
<text x="22.1" y="90">7</text>
<text x="25.7" y="90">8</text>
<text x="29.3" y="90">9</text>
<text x="32.2" y="90">10</text>
<text x="18.2" y="98.6">90980-10997</text>
<text x="55.3" y="99.6">1</text>
<text x="58.8" y="99.6">2</text>
<text x="62.3" y="99.6">3</text>
<text x="65.8" y="99.6">4</text>
<text x="69.3" y="99.6">5</text>
<text x="72.8" y="99.6">6</text>
<text x="76.3" y="99.6">7</text>
<text x="79.8" y="99.6">8</text>
<text x="83.3" y="99.6">9</text>
<text x="86.1" y="99.6">10</text>
<text x="89.7" y="99.6">11</text>
<text x="54.6" y="104.1">12</text>
<text x="58.1" y="104.1">13</text>
<text x="61.6" y="104.1">14</text>
<text x="65.1" y="104.1">15</text>
<text x="68.6" y="104.1">16</text>
<text x="72.1" y="104.1">17</text>
<text x="75.6" y="104.1">18</text>
<text x="79.1" y="104.1">19</text>
<text x="82.7" y="104.1">20</text>
<text x="86.2" y="104.1">21</text>
<text x="89.7" y="104.1">22</text>
<text x="94.9" y="118">90980-12372</text>
<text x="50.1" y="127.6">F118</text>
<text x="50.1" y="131.2">Gray</text>
<text x="116.3" y="131.2">White</text>
<text x="116.9" y="127.6">M14</text>
<text x="22.5" y="149.6">1</text>
<text x="31.5" y="149.6">2</text>
<text x="72" y="149.6">3</text>
<text x="81" y="149.6">4</text>
<text x="110.9" y="148.6">7</text>
<text x="110.9" y="144.6">1</text>
<text x="113.9" y="144.6">2</text>
<text x="113.9" y="148.6">8</text>
<text x="116.9" y="148.6">9</text>
<text x="116.9" y="144.6">3</text>
<text x="119.2" y="148.6">10</text>
<text x="119.9" y="144.6">4</text>
<text x="122.3" y="148.6">11</text>
<text x="122.9" y="144.6">5</text>
<text x="125.2" y="148.6">12</text>
<text x="125.9" y="144.6">6</text>
<text x="20.3" y="156.4">5</text>
<text x="24.8" y="156.4">6</text>
<text x="29.3" y="156.4">7</text>
<text x="38.3" y="156.4">8</text>
<text x="42.8" y="156.4">9</text>
<text x="46.7" y="156.4">10</text>
<text x="55.8" y="156.4">11</text>
<text x="60.2" y="156.4">12</text>
<text x="64.7" y="156.4">13</text>
<text x="73.7" y="156.4">14</text>
<text x="78.2" y="156.4">15</text>
<text x="82.7" y="156.4">16</text>
<text x="112.7" y="158.2">90980-12552</text>
<text x="19.7" y="162.4">17</text>
<text x="24.2" y="162.4">18</text>
<text x="28.7" y="162.4">19</text>
<text x="37.8" y="162.4">20</text>
<text x="42.3" y="162.4">21</text>
<text x="46.8" y="162.4">22</text>
<text x="55.8" y="162.4">23</text>
<text x="60.3" y="162.4">24</text>
<text x="64.8" y="162.4">25</text>
<text x="73.8" y="162.4">26</text>
<text x="78.3" y="162.4">27</text>
<text x="82.8" y="162.4">28</text>
<text x="46.2" y="178.2">82824-52380</text>
<text x="51.4" y="191.4">Black</text>
<text x="52" y="187.9">M76</text>
<text x="150.5" y="191.4">Black</text>
<text x="151" y="187.9">M96</text>
<text x="14.6" y="208.7">1</text>
<text x="17.8" y="208.7">2</text>
<text x="20.9" y="208.7">3</text>
<text x="24" y="208.6">4</text>
<text x="27" y="208.6">5</text>
<text x="30.1" y="208.7">6</text>
<text x="33.3" y="208.7">7</text>
<text x="36.4" y="208.7">8</text>
<text x="39.4" y="208.6">9</text>
<text x="41.9" y="208.7">10</text>
<text x="45.1" y="208.7">11</text>
<text x="113.7" y="208.7">1</text>
<text x="116.8" y="208.7">2</text>
<text x="119.9" y="208.7">3</text>
<text x="123" y="208.6">4</text>
<text x="126" y="208.6">5</text>
<text x="129.2" y="208.7">6</text>
<text x="132.3" y="208.7">7</text>
<text x="135.4" y="208.7">8</text>
<text x="138.5" y="208.6">9</text>
<text x="141" y="208.7">10</text>
<text x="144.2" y="208.7">11</text>
<text x="14.1" y="212.2">12</text>
<text x="17.2" y="212.1">13</text>
<text x="20.3" y="212.2">14</text>
<text x="23.4" y="212.2">15</text>
<text x="26.4" y="212.2">16</text>
<text x="29.6" y="212.2">17</text>
<text x="32.6" y="212.1">18</text>
<text x="35.7" y="212.1">19</text>
<text x="38.7" y="212.2">20</text>
<text x="42" y="212.2">21</text>
<text x="45.1" y="212.1">22</text>
<text x="113.1" y="212.2">12</text>
<text x="116.3" y="212.1">13</text>
<text x="119.3" y="212.2">14</text>
<text x="122.4" y="212.2">15</text>
<text x="125.5" y="212.2">16</text>
<text x="128.6" y="212.2">17</text>
<text x="131.7" y="212.1">18</text>
<text x="134.7" y="212.1">19</text>
<text x="137.8" y="212.2">20</text>
<text x="141" y="212.2">21</text>
<text x="144.1" y="212.1">22</text>
<text x="47.7" y="224.4">90980-12B54</text>
<text x="146.7" y="224.4">90980-12B54</text>
</g>
</svg>
